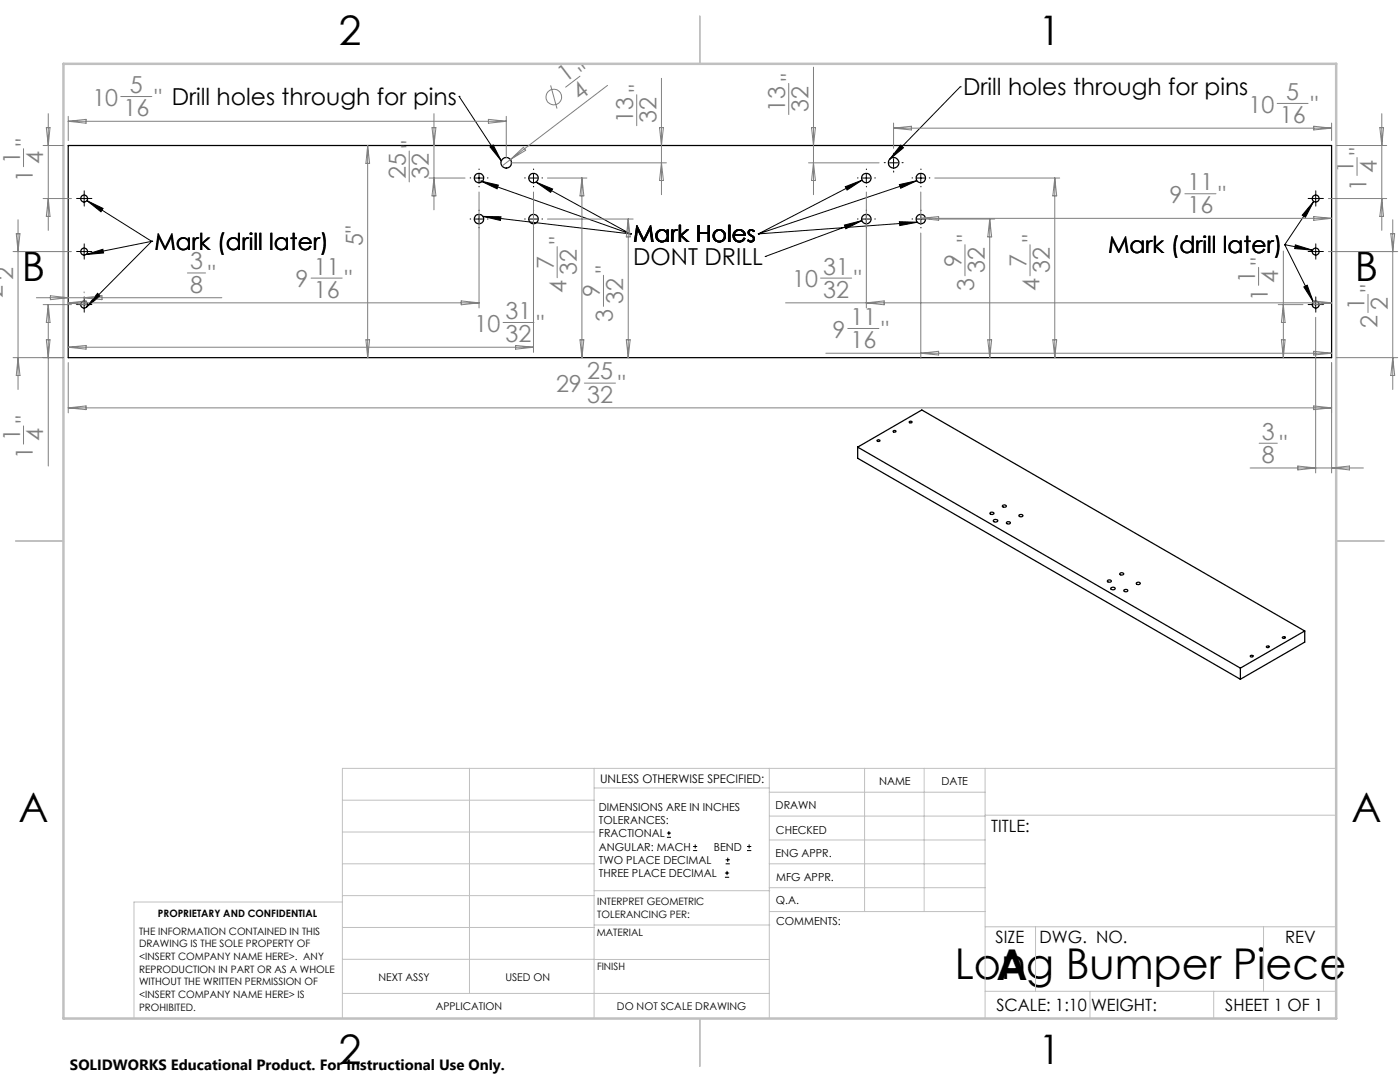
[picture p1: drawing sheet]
<svg xmlns="http://www.w3.org/2000/svg" width="279mm" height="216mm" viewBox="0 0 279 216" stroke-linecap="round" stroke-linejoin="round" font-family="sans-serif">
<g fill="none" stroke="#000" stroke-width=".25">
<path d="M13.6 29h252.1v42.4h-252.1zM171.2 89.2v2.2l76.3 44.1M171.2 89.2l76.3 44.1M171.2 89.2l12.8-7.4 76.4 44.1M175 87.8a.27 .27 0 0 1 .4-.1 .27 .27 0 0 1 .1 .4h-.3zM178.3 85.9l.5 .1a.27 .27 0 0 1-.3 .3 .27 .27 0 0 1-.2-.3zM181.5 84.1a.27 .27 0 0 1 .3-.1 .27 .27 0 0 1 .2 .3l-.4 .1zM197.6 102.3a.41 .41 0 0 1 .4-.1 .41 .41 0 0 1 .3 .4 .44 .44 0 0 1-.7-.3zM198.3 103.8a.51 .51 0 0 1 .8 .2 .47 .47 0 0 1-.5 .2 .47 .47 0 0 1-.3-.4zM200.1 100.8a.39 .39 0 0 1 .5-.1 .39 .39 0 0 1 .2 .4 .42 .42 0 0 1-.4 .2 .42 .42 0 0 1-.3-.4zM200.9 104.2a.41 .41 0 0 1 .4-.1 .41 .41 0 0 1 .3 .4 .44 .44 0 0 1-.7-.3zM203.4 102.7a.38 .38 0 0 1 .5-.1 .38 .38 0 0 1 .2 .4 .37 .37 0 0 1-.5 .1 .37 .37 0 0 1-.2-.4z"/>
<path d="M221.1 115.8a.39 .39 0 0 1 .4-.1 .39 .39 0 0 1 .3 .4 .42 .42 0 0 1-.5 .1 .42 .42 0 0 1-.3-.3zM221.8 117.3a.43 .43 0 0 1 .4-.1 .43 .43 0 0 1 .3 .4 .51 .51 0 0 1-.8-.2zM223.6 114.4a.39 .39 0 0 1 .4-.1 .39 .39 0 0 1 .2 .3 .42 .42 0 0 1-.4 .2 .42 .42 0 0 1-.3-.4zM224.3 117.8a.41 .41 0 0 1 .4-.2 .41 .41 0 0 1 .3 .4 .42 .42 0 0 1-.4 .1 .42 .42 0 0 1-.3-.3zM226.8 116.3a.36 .36 0 0 1 .5-.2 .36 .36 0 0 1 .2 .4 .37 .37 0 0 1-.4 .2 .37 .37 0 0 1-.3-.4zM247.5 133.3v2.2M249.5 130.8a.33 .33 0 0 1 .6 .2 .31 .31 0 0 1-.3 .1 .31 .31 0 0 1-.3-.3zM252.7 129a.26 .26 0 0 1 .4-.1 .26 .26 0 0 1 .1 .3h-.4zM255.9 127.1a.27 .27 0 0 1 .4-.1 .27 .27 0 0 1 .1 .4h-.4zM260.4 125.9l-12.9 7.4M260.4 125.9v2.2l-12.9 7.4"/>
<circle cx="16.8" cy="39.6" r=".7"/>
<circle cx="95.6" cy="35.5" r=".94"/>
<circle cx="101" cy="32.5" r="1.06"/>
<circle cx="106.5" cy="35.5" r=".95"/>
<circle cx="172.9" cy="35.5" r=".94"/>
<circle cx="178.3" cy="32.5" r="1.06"/>
<circle cx="183.8" cy="35.5" r=".95"/>
<circle cx="262.6" cy="39.6" r=".7"/>
<circle cx="16.8" cy="50.2" r=".7"/>
<circle cx="95.6" cy="43.7" r=".94"/>
<circle cx="106.5" cy="43.7" r=".95"/>
<circle cx="172.9" cy="43.7" r=".94"/>
<circle cx="183.8" cy="43.7" r=".95"/>
<circle cx="262.6" cy="50.2" r=".7"/>
<circle cx="16.8" cy="60.8" r=".7"/>
<circle cx="262.6" cy="60.8" r=".7"/>
</g>
<g fill="none" stroke="#808080" stroke-width=".2">
<path d="M24.1 19.3h6.2M109.9 17l1.3 4.7M115.7 15.2l-2.8 2.2M121.2 17l-19.3 14.8M127.1 18.9v6.2M132 15.6v23.2M157.4 16.7v6.2M162.3 13.4v25.4M4.7 29.7v3.6M8.6 39.6h5.7M8.6 29h4M9.2 25.5h.8l-.4 3.5z"/>
<path d="M9.6 22.7v23.3M9.6 39.6l.4 3.6h-.8zM13.6 23.2v4.8M13.6 24.2l3.6-.4v.8zM13.6 24.2h87.4M73.4 29v42.4M73.4 29l.4 3.6h-.8zM81.7 30.1v6.2M85.6 35.5h7.2M86.2 25.5h.8l-.4 3.5zM86.6 22.7v19.2M86.6 35.5l.4 3.6h-.8z"/>
<path d="M95.6 38.3v23.2M97.5 23.8l3.5 .4-3.5 .4zM101 23.2v8.3M101.9 31.8l-1.7 1.3M101.9 31.8l2.6-2.4 .4 .6zM102 32.5h31M106.5 38.3v32M109.3 35.5h7.8M116.1 35.5l.4 3.6h-.8zM116.1 35.5v35.9M131.6 25.5h.8l-.4 3.5zM132 32.5l.4 3.5h-.8z"/>
<path d="M161.4 32.5h14M162 25.5h.7l-.4 3.5zM162.3 32.5l.4 3.5h-.7zM172.9 38.3v23.2M178.3 24.6v5M178.3 25.6h87.4M178.3 25.6l3.6-.4v.7zM183.8 38.3v6.3M186.5 35.5h25M210.5 35.5l.4 3.6h-.8zM210.5 35.5v35.9M236.5 38.7h6.2"/>
<path d="M254.9 20.6h6.2M262.2 25.2l3.5 .4-3.5 .3zM265.1 39.6h11.7M265.7 24.6v3.4M266.7 29h10.1M270.8 31.4v3.6M275.4 25.5h.7l-.3 3.5zM275.8 39.6l.3 3.6h-.7zM275.8 22.7v23.3M2.6 50.2h11.7M3.2 46.6h.8l-.4 3.6zM3.6 43.9v33.8"/>
<path d="M7.3 59.4h37M10.1 59l3.5 .4-3.5 .4zM16.8 58.2v.2M16.8 59.4l3.6-.4v.8zM37.4 54.5h3.6M62.1 55.5h6.2M109.3 43.7h17.1M111.2 49.2v6.2M120.4 54.9v6.2M125.4 43.7l.4 3.6h-.8zM125.4 43.7v27.7M163.8 55.5h6.2"/>
<path d="M183.8 46.5v25M183.8 43.6h81.9M183.8 43.6l3.5-.4v.8zM186.5 43.7h12M192.6 48.8v6.2M197.5 43.7v27.7M197.5 43.7l.4 3.6h-.8zM205.6 48.8v6.2M251.2 53.3v3.6M256.1 50.1v21.3M262.2 43.2l3.5 .4-3.5 .4zM265.1 50.2h13.8"/>
<path d="M273 58.7v3.7M277.6 46.6h.7l-.3 3.6zM278 43.9v33.8M2.6 71.4h10M3.6 71.4l.4 3.5h-.8zM8.6 60.8h5.7M9.2 67.8h.8l-.4 3.6zM9.6 60.8l.4 3.5h-.8zM9.6 60.8v32.2M13.6 72.4v10M13.6 60.4l3.6-.4v.8zM13.6 69.3l3.6-.4v.8z"/>
<path d="M13.6 60.4h82M13.6 69.3h92.9M73 67.8h.8l-.4 3.6zM92 60l3.6 .4-3.6 .4zM100.4 64.3h6.2M102.9 68.9l3.6 .4-3.6 .4zM115.7 67.8h.8l-.4 3.6zM116.6 76.4h6.2M125 67.8h.8l-.4 3.6zM156.8 60.4h108.9M164.8 70.5h100.9M169.2 65.5h6.2"/>
<path d="M172.9 60.4l3.6-.4v.8zM183.8 70.5l3.5-.4v.7zM197.1 67.8h.8l-.4 3.6zM210.1 67.8h.8l-.4 3.6zM255.1 60.8h4.9M255.7 67.8h.8l-.4 3.6zM256.1 60.8l.4 3.5h-.8zM262.2 60l3.5 .4-3.5 .4zM262.2 70.1l3.5 .4-3.5 .3zM262.6 63.3v31.1M265.7 72.4v22M266.7 71.4h12.2"/>
<path d="M278 71.4l.3 3.5h-.7zM4.7 85v3.6M13.6 81.4h252.1M13.6 81.4l3.6-.4v.7zM249.5 93.4h22.6M251.3 88.4h3.6M259 93l3.6 .4-3.6 .4zM262.2 81l3.5 .4-3.5 .3zM265.7 93.4l3.6-.4v.8z"/>
<circle cx="110.5" cy="19.4" r="1.56"/>
</g>
<g fill="none" stroke="#000" stroke-width=".2">
<path d="M91.6 19.2h.1M91.6 19.2l8.4 12.9M191.6 17.3h.1M191.6 17.3l-14 14.5M15.9 39.6h1.7M16.8 38.8v1.7M94.8 35.5h1.6M95.6 34.7v1.7M96 36.1l3.4 .8-.2 .8zM96 36.1l29.8 10.6M97.8 29.3l.6-.4 1.6 3.2zM105.7 35.5h1.6"/>
<path d="M106.5 34.7v1.7M107 36.3l3.3 1.4-.4 .7zM107 36.3l18.8 10.4M168.7 37.3l3.3-1.4-2.9 2zM172 35.9l-20.7 10.8M172 35.5h1.7M172.9 34.7v1.7M177.5 32.5h1.7M178.3 31.6v1.7M179.5 36.8l3.5-.7-3.3 1.5zM179.7 29l.6 .5-2.7 2.3zM183 35.5h1.6"/>
<path d="M183 36.1l-31.7 10.6M183.8 34.7v1.7M261.7 39.6h1.7M262.6 38.8v1.7M15.9 50.2h1.7M16.8 49.4v1.6M16.8 59.9v1.7M17.1 50.8l3.4-1.1 .2 .8zM17.4 40l3.2 1.6-.5 .7zM17.4 40l12.9 8.2M19.5 58.5l.5 .6-2.8 2.2zM30.3 48.2h.1"/>
<path d="M30.3 48.2l-13.1 13.1M30.3 48.2l-13.2 2.6M94.8 43.7h1.6M95.6 42.9v1.7M96.4 43.2l3.6 .1-.1 .7zM96.4 43.2l29.4 3.5M105.7 43.7h1.6M106.5 42.9v1.7M125.8 46.7h.1M151.3 46.7h.1M152.7 51.2h.1M168.5 44.9l3.5-.9-3.2 1.6z"/>
<path d="M172 44l-19.3 7.2M172 43.7h1.7M172.9 42.9v1.7M179.5 44.2l3.6 .1-3.5 .7zM183 43.7h1.6M183.1 44.3l-31.8 2.4M183.8 42.9v1.7M256.4 48.8h.1M256.4 48.8l5.7 11.5M256.4 48.8l5.5 1.1M258.5 48.9l3.4 1-3.5-.3zM260.2 57.3l.7-.4 1.2 3.4z"/>
<path d="M261.7 50.2h1.7M262.2 40.2l-1.7 3.2-.6-.5zM262.2 40.2l-5.8 8.6M262.6 49.4v1.6M262.6 59.9v1.7M15.9 60.8h1.7M261.7 60.8h1.7M133.1 167.1h.8M133.1 166.2h.8M133.5 165.8v.9M138.3 169.7h.8M138.3 168.9h.8"/>
<path d="M138.7 168.5v.8M144.7 175h.8M144.7 174.2h.8M144.8 172.4h.9M144.8 171.6h.9M145.1 173.8v.8M145.2 171.1v.9M149.1 169.7h.8M149.1 168.9h.8M149.5 168.5v.8"/>
</g>
<g fill="none" stroke="#000" stroke-width=".2" stroke-dasharray="15.2 1.3 1.3 1.3">
<path d="M16 39.6h-.7M16.8 38.8v-.7M17.6 39.6h.7M93.9 35.5h-.1M95.6 33.8v-.1M95.6 37.2v.1M97.3 35.5h.1M104.8 35.5h-.1M106.5 33.8v-.1M106.5 37.2v.1M108.2 35.5h.1M171.2 35.5h-.1"/>
<path d="M172.9 33.8v-.1M172.9 37.2v.1M174.6 35.5h.1M176.7 32.5h-.2M178.4 30.8v-.2M178.4 34.1v.3M180 32.5h.2M182.1 35.5h-.1M183.8 33.8v-.1M183.8 37.2v.1M185.5 35.5h.1M261.8 39.6h-.7"/>
<path d="M262.6 38.8v-.7M263.4 39.6h.7M16 50.2h-.7M16.8 59.9v-.7M16.8 49.4v-.7M16.8 51v.7M16.8 40.4v.7M17.6 50.2h.7M93.9 43.7h-.1M95.6 42v-.1M95.6 45.4v.1M97.3 43.7h.1"/>
<path d="M104.8 43.7h-.1M106.5 42v-.1M106.5 45.4v.1M108.2 43.7h.1M171.2 43.7h-.1M172.9 42v-.1M172.9 45.4v.1M174.6 43.7h.1M182.1 43.7h-.1M183.8 42v-.1M183.8 45.4v.1M185.5 43.7h.1"/>
<path d="M261.8 50.2h-.7M262.6 40.4v.7M262.6 49.4v-.7M262.6 51v.7M262.6 59.9v-.7M263.4 50.2h.7M16 60.8h-.7M16.8 61.6v.7M17.6 60.8h.7M261.8 60.8h-.7M262.6 61.6v.7M263.4 60.8h.7"/>
</g>
<g fill="none" stroke="#c0c0c0" stroke-width=".2">
<path d="M68.3 159.7h50.3M93.7 153.3v44.9M118.6 153.3v49.9M118.6 157.2h34.9M153.5 153.3v49.9M153.5 158.1h43.1M172.5 153.3v28.6M184.4 153.3v28.6M196.6 153.3v49.9M266.7 153.3h-198.4v49.9M68.3 178.7h50.3M68.3 172.4h50.3"/>
<path d="M68.3 166h50.3M68.3 180h-41.6v23.2M118.6 177.7h35M153.5 167.6h43.1M153.5 162.8h43.1M153.5 172.4h43.1M153.5 177.1h43.1M196.6 162.7h70.1M68.3 198.2h85.2M68.3 191.4l85.2 .1M68.3 185.1h50.3M118.6 184.6h35"/>
<path d="M153.6 181.9h43M196.6 197.8h70.1M196.6 184.9h70.1M206.7 184.9v12.9M217.5 197.8v5.4M242.2 197.8v5.4M252.2 184.9v12.9"/>
</g>
<path d="M139.7 3.2v9.5M3.1 107.9h9.6M266.7 107.9h9.5M139.7 203.2v9.6" fill="none" stroke="#c0c0c0" stroke-width=".25"/>
<path d="M12.7 12.7h254v190.5h-254z" fill="none" stroke="#c0c0c0" stroke-width=".5"/>
<path d="M19.5 58.5l.5 .6-2.8 2.2zM17.1 50.8l3.4-1.1 .2 .8zM17.4 40l3.2 1.6-.5 .7zM260.2 57.3l.7-.4 1.2 3.4zM258.5 48.9l3.4 1-3.5-.3zM262.2 40.2l-1.7 3.2-.6-.5zM107 36.3l3.3 1.4-.4 .7zM168.7 37.3l3.3-1.4-2.9 2zM179.5 44.2l3.6 .1-3.5 .7zM179.5 36.8l3.5-.7-3.3 1.5zM96 36.1l3.4 .8-.2 .8zM96.4 43.2l3.6 .1-.1 .7zM179.7 29l.6 .5-2.7 2.3zM97.8 29.3l.6-.4 1.6 3.2zM168.5 44.9l3.5-.9-3.2 1.6z" fill="#000"/>
<g font-size="8.5">
<text x="190.5" y="195.4">Long Bumper Piece</text>
<text x="198.9" y="195.5">A</text>
</g>
<g font-size="8.1">
<text x="67.6" y="8.9">2</text>
<text x="207.3" y="8.9">1</text>
<text x="4.4" y="56.2">B</text>
<text x="270.4" y="56.2">B</text>
<text x="3.7" y="164.1">A</text>
<text x="269.7" y="164.1">A</text>
<text x="67.6" y="212.4">2</text>
<text x="207.3" y="212.4">1</text>
</g>
<g font-size="4.7" fill="#808080">
<text x="112.9" y="16.5" transform="rotate(-37 112.9 16.5)">1</text>
<text x="117.3" y="16.3" transform="rotate(-37 117.3 16.3)">&quot;</text>
<text x="159.3" y="16.1" transform="rotate(-90 159.3 16.1)">&quot;</text>
<text x="18.4" y="21.1">10</text>
<text x="24.6" y="23.2">16</text>
<text x="25.9" y="18.5">5</text>
<text x="30.8" y="21.1">&quot; Drill holes through for pins</text>
<text x="115.7" y="20.2" transform="rotate(-37 115.7 20.2)">4</text>
<text x="128.9" y="18.4" transform="rotate(-90 128.9 18.4)">&quot;</text>
<text x="156.7" y="22.3" transform="rotate(-90 156.7 22.3)">13</text>
<text x="161.4" y="22.3" transform="rotate(-90 161.4 22.3)">32</text>
<text x="249.2" y="22.5">10</text>
<text x="256.7" y="19.9">5</text>
<text x="261.6" y="22.5">&quot;</text>
<text x="6.6" y="29.1" transform="rotate(-90 6.6 29.1)">&quot;</text>
<text x="83.5" y="29.6" transform="rotate(-90 83.5 29.6)">&quot;</text>
<text x="126.4" y="24.6" transform="rotate(-90 126.4 24.6)">13</text>
<text x="131" y="24.6" transform="rotate(-90 131 24.6)">32</text>
<text x="255.4" y="24.5">16</text>
<text x="4" y="32.7" transform="rotate(-90 4 32.7)">1</text>
<text x="8.6" y="32.7" transform="rotate(-90 8.6 32.7)">4</text>
<text x="81" y="35.8" transform="rotate(-90 81 35.8)">25</text>
<text x="85.6" y="35.8" transform="rotate(-90 85.6 35.8)">32</text>
<text x="270.1" y="34.5" transform="rotate(-90 270.1 34.5)">1</text>
<text x="272.7" y="30.9" transform="rotate(-90 272.7 30.9)">&quot;</text>
<text x="274.8" y="34.5" transform="rotate(-90 274.8 34.5)">4</text>
<text x="6.6" y="36.4" transform="rotate(-90 6.6 36.4)">1</text>
<text x="233.4" y="40.5">9</text>
<text x="237" y="37.9">11</text>
<text x="243.2" y="40.5">&quot;</text>
<text x="272.7" y="38.1" transform="rotate(-90 272.7 38.1)">1</text>
<text x="237" y="42.6">16</text>
<text x=".5" y="52.3" transform="rotate(-90 .5 52.3)">&quot;</text>
<text x="37.9" y="53.7">3</text>
<text x="72.4" y="49" transform="rotate(-90 72.4 49)">5&quot;</text>
<text x="110.5" y="53.6" transform="rotate(-90 110.5 53.6)">7</text>
<text x="113.1" y="48.7" transform="rotate(-90 113.1 48.7)">&quot;</text>
<text x="191.9" y="53.2" transform="rotate(-90 191.9 53.2)">9</text>
<text x="194.4" y="48.3" transform="rotate(-90 194.4 48.3)">&quot;</text>
<text x="204.9" y="53.2" transform="rotate(-90 204.9 53.2)">7</text>
<text x="207.4" y="48.3" transform="rotate(-90 207.4 48.3)">&quot;</text>
<text x="253" y="52.8" transform="rotate(-90 253 52.8)">&quot;</text>
<text x=".5" y="59.5" transform="rotate(-90 .5 59.5)">2</text>
<text x="2.6" y="55.9" transform="rotate(-90 2.6 55.9)">2</text>
<text x="37.9" y="58.4">8</text>
<text x="41.6" y="56.3">&quot;</text>
<text x="59" y="57.3">9</text>
<text x="62.6" y="54.8">11</text>
<text x="62.6" y="59.4">16</text>
<text x="68.8" y="57.3">&quot;</text>
<text x="113.1" y="58.5" transform="rotate(-90 113.1 58.5)">4</text>
<text x="115.1" y="54.9" transform="rotate(-90 115.1 54.9)">32</text>
<text x="119.7" y="59.3" transform="rotate(-90 119.7 59.3)">9</text>
<text x="122.3" y="54.4" transform="rotate(-90 122.3 54.4)">&quot;</text>
<text x="158.1" y="57.3">10</text>
<text x="164.3" y="54.8">31</text>
<text x="164.3" y="59.4">32</text>
<text x="170.5" y="57.3">&quot;</text>
<text x="194.4" y="58.1" transform="rotate(-90 194.4 58.1)">3</text>
<text x="196.5" y="54.5" transform="rotate(-90 196.5 54.5)">32</text>
<text x="207.4" y="58.1" transform="rotate(-90 207.4 58.1)">4</text>
<text x="209.5" y="54.5" transform="rotate(-90 209.5 54.5)">32</text>
<text x="250.5" y="56.4" transform="rotate(-90 250.5 56.4)">1</text>
<text x="255.1" y="56.4" transform="rotate(-90 255.1 56.4)">4</text>
<text x="274.9" y="58.2" transform="rotate(-90 274.9 58.2)">&quot;</text>
<text x="100.9" y="63.6">31</text>
<text x="122.3" y="64.2" transform="rotate(-90 122.3 64.2)">3</text>
<text x="124.4" y="60.6" transform="rotate(-90 124.4 60.6)">32</text>
<text x="169.7" y="64.8">11</text>
<text x="253" y="60" transform="rotate(-90 253 60)">1</text>
<text x="272.3" y="61.8" transform="rotate(-90 272.3 61.8)">1</text>
<text x="274.9" y="65.4" transform="rotate(-90 274.9 65.4)">2</text>
<text x="277" y="61.8" transform="rotate(-90 277 61.8)">2</text>
<text x="94.7" y="66.2">10</text>
<text x="100.9" y="68.3">32</text>
<text x="107.1" y="66.2">&quot;</text>
<text x="166.1" y="67.4">9</text>
<text x="169.7" y="69.4">16</text>
<text x="175.9" y="67.4">&quot;</text>
<text x="117.2" y="75.7">25</text>
<text x="111" y="78.3">29</text>
<text x="117.2" y="80.3">32</text>
<text x="123.4" y="78.3">&quot;</text>
<text x="4" y="88.1" transform="rotate(-90 4 88.1)">1</text>
<text x="6.6" y="84.5" transform="rotate(-90 6.6 84.5)">&quot;</text>
<text x="8.6" y="88.1" transform="rotate(-90 8.6 88.1)">4</text>
<text x="251.8" y="87.7">3</text>
<text x="6.6" y="91.7" transform="rotate(-90 6.6 91.7)">1</text>
<text x="251.8" y="92.3">8</text>
<text x="255.4" y="90.3">&quot;</text>
</g>
<g font-size="4.7">
<text x="192.2" y="19">Drill holes through for pins</text>
<text x="30.8" y="49.9">Mark (drill later)</text>
<text x="126.3" y="52.9">DONT DRILL</text>
<text x="126.3" y="48.4">Mark Holes</text>
<text x="221.1" y="50.5">Mark (drill later)</text>
</g>
<g font-size="3.4">
<text x="197.8" y="166">TITLE:</text>
<text x="198.7" y="188.1">SIZE</text>
<text x="207.5" y="188.1">DWG. NO.</text>
<text x="256.5" y="188.2">REV</text>
<text x="198.8" y="201.7">SCALE: 1:10</text>
<text x="217.7" y="201.8">WEIGHT:</text>
<text x="244.5" y="201.7">SHEET 1 OF 1</text>
</g>
<text font-size="3" x="14" y="213.5">SOLIDWORKS Educational Product. For Instructional Use Only.</text>
<text font-size="2.4" x="119.8" y="156.2">UNLESS OTHERWISE SPECIFIED:</text>
<g font-size="2.2">
<text x="119.5" y="161.8">DIMENSIONS ARE IN INCHES</text>
<text x="154.8" y="161.4">DRAWN</text>
<text x="175.4" y="156.6">NAME</text>
<text x="187.9" y="156.7">DATE</text>
<text x="119.5" y="164.4">TOLERANCES:</text>
<text x="119.5" y="167.1">FRACTIONAL</text>
<text x="154.9" y="166.3">CHECKED</text>
<text x="119.5" y="169.7">ANGULAR: MACH</text>
<text x="119.5" y="172.4">TWO PLACE DECIMAL</text>
<text x="142.5" y="169.7">BEND</text>
<text x="154.8" y="171">ENG APPR.</text>
<text x="119.5" y="175">THREE PLACE DECIMAL</text>
<text x="154.9" y="175.7">MFG APPR.</text>
<text x="154.9" y="180.4">Q.A.</text>
<text x="154.9" y="184.6">COMMENTS:</text>
</g>
<g font-size="2.1">
<text x="75.5" y="195.7">NEXT ASSY</text>
<text x="100.9" y="195.7">USED ON</text>
<text x="86.9" y="201.5">APPLICATION</text>
<text x="123.1" y="201.6">DO NOT SCALE DRAWING</text>
</g>
<g font-size="2">
<text x="31.5" y="182.9">PROPRIETARY AND CONFIDENTIAL</text>
<text x="119.2" y="180.6">INTERPRET GEOMETRIC</text>
<text x="119.2" y="183.1">TOLERANCING PER:</text>
<text x="27.8" y="186.5">THE INFORMATION CONTAINED IN THIS</text>
<text x="27.8" y="189">DRAWING IS THE SOLE PROPERTY OF</text>
<text x="27.8" y="191.6">&lt;INSERT COMPANY NAME HERE&gt;. ANY</text>
<text x="119.1" y="186.7">MATERIAL</text>
<text x="27.8" y="194.1">REPRODUCTION IN PART OR AS A WHOLE</text>
<text x="27.8" y="196.6">WITHOUT THE WRITTEN PERMISSION OF</text>
<text x="119.1" y="193.5">FINISH</text>
<text x="27.8" y="199.1">&lt;INSERT COMPANY NAME HERE&gt; IS</text>
<text x="27.8" y="201.7">PROHIBITED.</text>
</g>
</svg>
